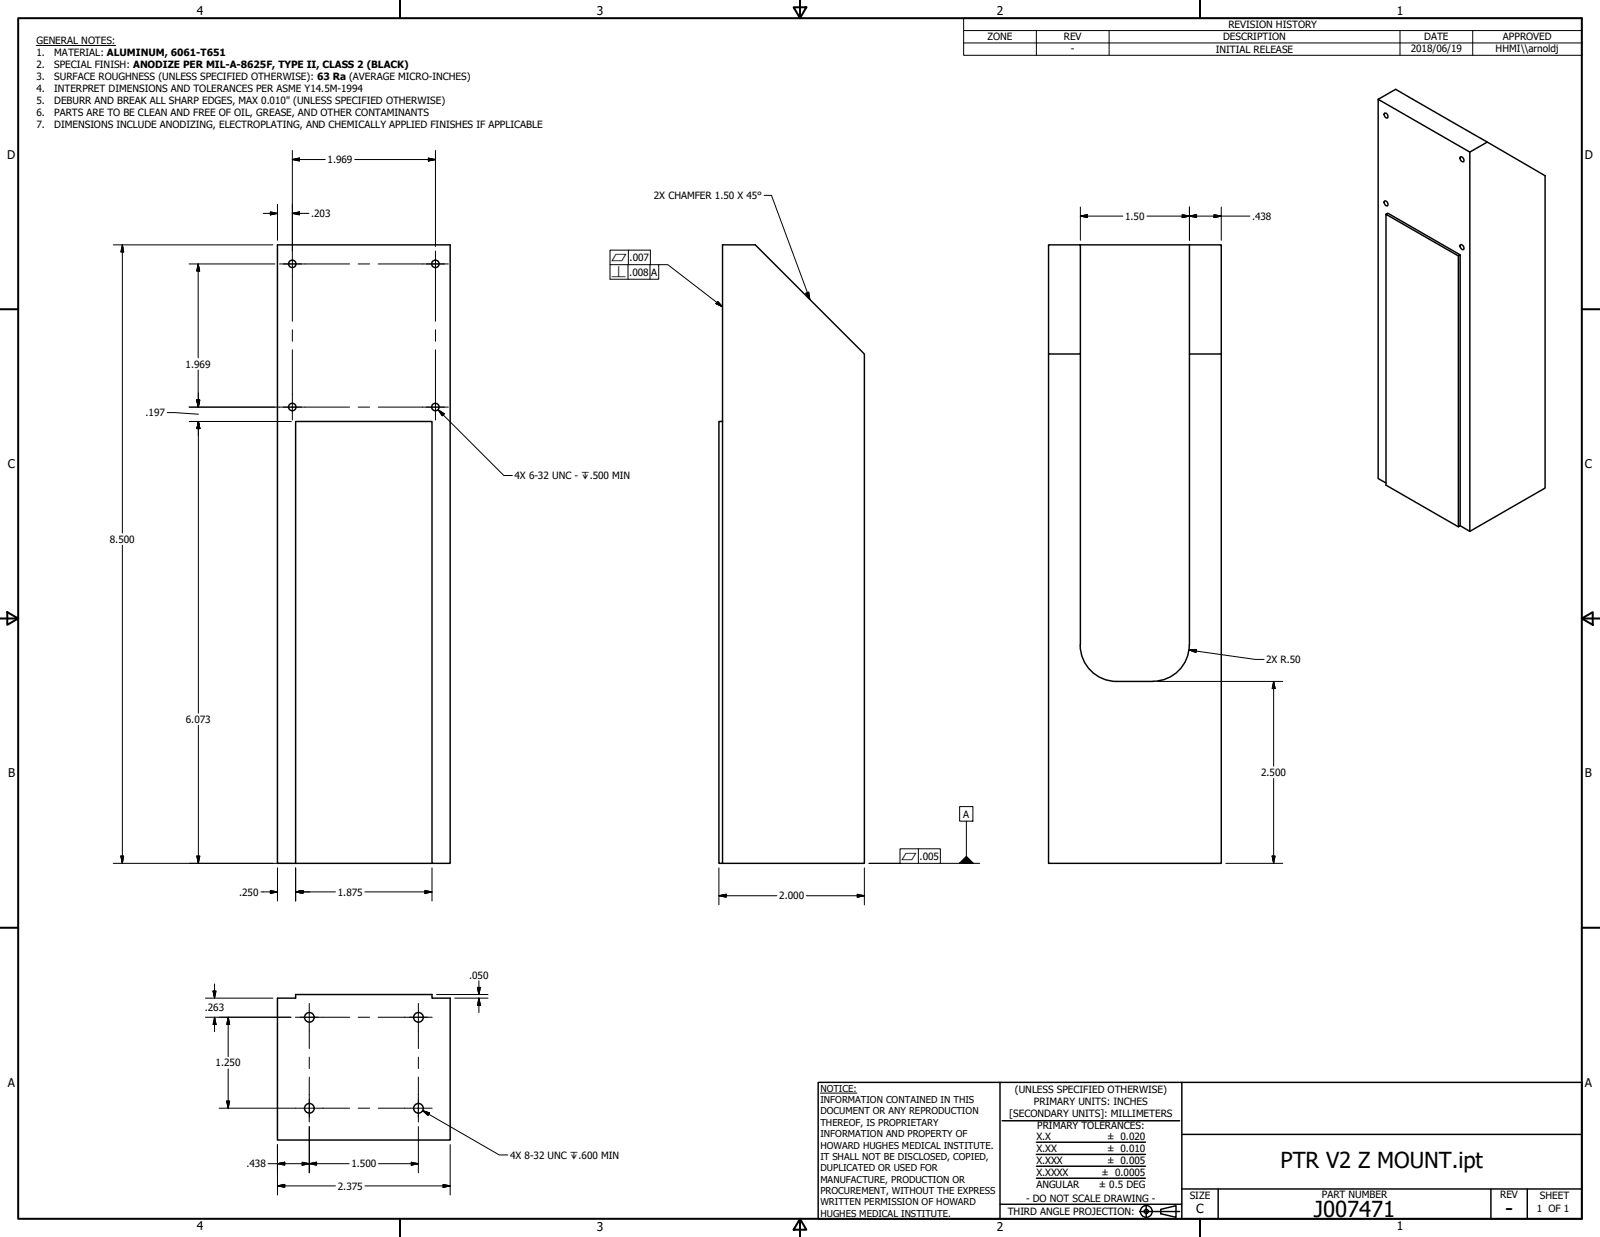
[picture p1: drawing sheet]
<svg xmlns="http://www.w3.org/2000/svg" width="559mm" height="432mm" viewBox="0 0 559 432" stroke-linecap="round" stroke-linejoin="round" font-family="sans-serif">
<!-- layer: Visible (ANSI) -->
<g fill="none" stroke="#000" stroke-width=".51">
<path d="M481.3 34.7l6.1-3.5 52.2 30.1v109.1l-26.3 15.1M481.3 34.7v132.4l2.8 1.5M481.3 34.7l32 18.4M483.5 39.6l.2-.2a1.06 1.06 0 0 1 .9 .7 1.06 1.06 0 0 1-.2 1.1 1.24 1.24 0 0 1-.9-1.6zM510 54.9l.3-.2a1.12 1.12 0 0 1 .7 1.8 1.32 1.32 0 0 1-1-1.6zM513.3 53.1v132.4l-3.3-2M519.4 49.6l-6.1 3.5M483.5 70.2l.2-.1a1.06 1.06 0 0 1 .9 .7 1.06 1.06 0 0 1-.2 1.1 1.24 1.24 0 0 1-.9-1.7zM484.1 74.8l.6-.4 25.3 14.6-.7 .3-25.2-14.5v94.6l25.2 14.5M96.9 85.5h60.3v215.9h-6.3v-154.3h-47.6v154.3h-6.4zM366.2 85.5h11.1v38.1h-11.1zM377.3 85.5h38.1"/>
<path d="M415.4 85.5h11.1v38.1h-11.1M415.4 85.5v139.7M510 89v94.5l-.7 .4v-94.6M510 85.5l.3-.2a1.12 1.12 0 0 1 .7 1.9 1.43 1.43 0 0 1-1-1.7zM366.2 123.6v177.8h60.3v-177.8M377.3 123.6v101.5a12.7 12.7 0 0 0 12.7 12.8l12.7-.1a12.7 12.7 0 0 0 12.7-12.7M252.3 147.1h-1.2v154.3h1.2v-215.9h11.5l38.1 38.1v177.8h-49.6M103.3 301.4h47.6M96.9 348.4h6.4v-1.2h47.6v1.2h6.3v49.6h-60.3z"/>
<circle cx="102.1" cy="92.1" r="1.3"/>
<circle cx="152.1" cy="92.1" r="1.3"/>
<circle cx="102.1" cy="142.1" r="1.3"/>
<circle cx="152.1" cy="142.1" r="1.3"/>
<circle cx="108" cy="355.1" r="1.68"/>
<circle cx="146.1" cy="355.1" r="1.68"/>
<circle cx="108" cy="386.9" r="1.68"/>
<circle cx="146.1" cy="386.9" r="1.68"/>
</g>
<!-- layer: Border (ANSI) -->
<g fill="none" stroke="#000" stroke-width=".7">
<path d="M6.3 6.3h546.1v419.1h-546.1zM139.7 0v6.3M277.2 2.5h4.4l-2.2 3.8zM279.4 0v6.3M419.1 0v6.3M0 107.9h6.3M552.4 107.9h6.4M0 215.9h6.3M2.5 213.7l3.8 2.2-3.8 2.2zM552.4 215.9l3.9-2.2v4.4zM552.4 215.9h6.4M0 323.8h6.3"/>
<path d="M552.4 323.8h6.4M139.7 425.4v6.4M279.4 425.4l2.2 3.9h-4.4zM279.4 425.4v6.4M419.1 425.4v6.4"/>
</g>
<!-- layer: Title (ANSI) -->
<g fill="none" stroke="#000" stroke-width=".51">
<path d="M285.8 377.8h266.6v47.6h-266.6zM349.2 377.8v47.6M412.7 377.8v47.6M350 391.2h62M361.9 398.7h38.1M412.7 396h139.7M361.9 411.3h38.1M361.9 407.1h38.1M361.9 403h38.1M412.7 415h139.7M425.4 415v10.4M520.7 415v10.4"/>
<path d="M533.4 415v10.4M349.2 420.4h63.5M398 422.9h14M400.3 420.6v4.6M405.4 422.1l5.3-1.2v4l-5.3-1.2z"/>
<circle cx="400.3" cy="422.9" r="2.06"/>
<circle cx="400.3" cy="422.9" r=".73"/>
</g>
<path d="M286.5 381.6h12.8" fill="none" stroke="#000" stroke-width=".35"/>
<!-- layer: Symbol (ANSI) -->
<g fill="none" stroke="#000" stroke-width=".35">
<path d="M12.7 15.9h27.7M336.5 10.7v-4.4h215.9v4.4M336.5 15h215.9M361.9 10.7v8.6M387.3 10.7v8.6M488.9 10.7v8.6M514.3 10.7v8.6M552.4 10.7h-215.9v4.3M552.4 10.7v8.6h-215.9v-4.3M266.9 68.2h2.5l13.4 36.3M213 92.4h17.1v5.1h-17.1v-10.2h14.1v5.1M219.3 92.4v5.1"/>
<path d="M219.5 87.3v5.1M227 92.4v5.1M230.1 92.4h3.1l19.1 14.7M250.7 105.2l1.6 1.9-2.2-1.1zM281.5 102.4l.9-.4 .4 2.5zM153 143.1l2.1 1.4-.7 .7zM153 143.1l23 22.9h2.9M314.3 296.3h14.1v5.1h-14.1zM320.7 296.3v5.1M335.2 281.6h4.6v5h-4.6zM337.5 286.6v12.3M303.5 301.4h10.8"/>
<path d="M328.4 301.4h13.7M147.6 387.7l2.4 .8-.5 .9zM147.6 387.7l26.8 15.5h3"/>
</g>
<!-- layer: Center Mark (ANSI) -->
<path d="M98.9 92.1h6.4M148.9 92.1h6.4M98.9 142.1h6.4M148.9 142.1h6.4M104.8 355.1h6.4M142.9 355.1h6.4M108 383.7v6.3M146.1 383.7v6.3" fill="none" stroke="#000" stroke-width=".35"/>
<!-- layer: Centerline (ANSI) -->
<g fill="none" stroke="#000" stroke-width=".35">
<path d="M97.6 92.1h24.5M102.1 87.6v24.5M125.1 92.1h4M132.1 92.1h24.5M152.1 87.6v24.5M102.1 115.1v4M152.1 115.1v4M102.1 122.1v24.5M152.1 122.1v24.5M97.6 142.1h24.5M125.1 142.1h4M132.1 142.1h24.5"/>
<path d="M103.2 355.1h18.9M108 350.3v15.7M125.1 355.1h4M132.1 355.1h18.8M146.1 350.3v15.7M108 369v4M108 376v15.7M146.1 369v4M146.1 376v15.7M103.2 386.8h18.9M125.1 386.8h4M132.1 386.8h18.8"/>
</g>
<!-- layer: Dimension (ANSI) -->
<g fill="none" stroke="#000" stroke-width=".35">
<path d="M102.1 55.7l2.5-.5v1zM102.1 52.5v35.1M102.1 55.7h11.5M123.9 55.7h28.2M149.6 55.2l2.5 .5-2.5 .5zM152.1 52.5v33.5M91.9 74.5h5M94.4 74l2.5 .5-2.5 .5zM96.9 71.3v12.6M102.1 74.5l2.5-.5v1zM102.1 74.5h5.8M377.3 75.4l2.5-.5v1z"/>
<path d="M377.3 75.4h14.9M377.3 72.3v11.6M400.6 75.4h35.9M412.9 74.9l2.5 .5-2.5 .5zM415.4 75.4l2.5-.5v1zM415.4 72.3v11.6M424 74.9l2.5 .5-2.5 .5zM426.5 72.3v11.6M39.6 85.5h55.7M42.7 85.5l.5 2.4h-1zM42.7 85.5v100.6M66 92.1h30"/>
<path d="M69.2 92.1l.5 2.5h-1zM69.2 92.1v32.8M68.7 139.6h1l-.5 2.5zM68.8 139.6h1l-.5 2.5zM69.2 129.2v12.9M58.4 144l10.9 .6M66 142.1h31.6M66.1 147.1h35.6M69.3 147.1l.5 2.5h-1zM69.3 147.1v101.8M42.7 190.3v111.1M404.3 237.9h43.7"/>
<path d="M415.3 226.9l2.5-.1-.1 1zM415.3 226.9l23.1 3.3h3.1M444.8 237.9l.5 2.4h-1zM444.8 237.9v29.6M69.3 253.2v48.2M444.8 271.7v29.7M42.2 298.8h1l-.5 2.6zM68.8 298.8h1l-.5 2.6zM444.3 298.8h1l-.5 2.6zM39.6 301.4h62.1M91.1 311.3h5.8M94.4 310.8l2.5 .5-2.5 .5z"/>
<path d="M96.9 303v11.5M103.3 311.3l2.5-.5v1zM103.3 311.3h13.9M103.3 303v11.5M127.4 311.3h23.5M148.4 310.8l2.5 .5-2.5 .5zM150.9 303v11.5M251.1 312.7l2.5-.5v1zM251.1 312.7h20.2M251.1 303v12.8M281.6 312.7h20.3M299.4 312.2l2.5 .5-2.5 .5z"/>
<path d="M301.9 303v12.8M428.1 301.4h19.9M71.8 348.4h23.5M71.8 355.1h29.8M74.4 345.9h1l-.5 2.5zM74.9 355.1l.5 2.5h-1zM74.9 343.5v4.9M74.9 355.1v5M79.7 355.1l.5 2.5h-1zM79.7 355.1v13.8M152.5 347.2h17.9M158.8 348.4h11.6"/>
<path d="M166.8 344.7h1l-.5 2.5zM167.3 348.4l.5 2.6h-1zM167.3 342.4v4.8M167.3 348.4v5M79.7 373.1v13.7M76.5 386.8h26.7M79.2 384.4h1l-.5 2.4zM96.9 399.5v17.6M108 393.3v16.1M146.1 393.3v16.1M157.2 399.5v17.6M93.6 406.2h28.3"/>
<path d="M96.9 406.2l2.5-.5v1zM96.9 414l2.5-.6v1.1zM96.9 414h20.3M105.5 405.7l2.5 .5-2.5 .5zM108 406.2l2.6-.5v1zM127.4 414h29.8M132.2 406.2h13.9M143.6 405.7l2.5 .5-2.5 .5zM154.7 413.4l2.5 .6-2.5 .5z"/>
</g>
<g fill="#000" stroke="#000" stroke-width=".35">
<path d="M102.1 55.7l2.5-.5zM102.1 55.7l2.5-.5v1zM149.6 56.2l2.5-.5zM149.6 55.2l2.5 .5-2.5 .5zM94.4 75l2.5-.5zM94.4 74l2.5 .5-2.5 .5zM102.1 74.5l2.5-.5zM102.1 74.5l2.5-.5v1zM377.3 75.4l2.5-.5zM377.3 75.4l2.5-.5v1zM412.9 75.9l2.5-.5zM412.9 74.9l2.5 .5-2.5 .5z"/>
<path d="M415.4 75.4l2.5-.5zM415.4 75.4l2.5-.5v1zM424 75.9l2.5-.5zM424 74.9l2.5 .5-2.5 .5zM42.7 85.5l.5 2.4zM42.7 85.5l.5 2.4h-1zM69.2 92.1l.5 2.5zM69.2 92.1l.5 2.5h-1zM68.7 139.6l.5 2.5zM68.7 139.6h1l-.5 2.5zM68.8 139.6l.5 2.5zM68.8 139.6h1l-.5 2.5z"/>
<path d="M69.3 147.1l.5 2.5zM69.3 147.1l.5 2.5h-1zM415.3 226.9l2.5-.1zM415.3 226.9l2.5-.1-.1 1zM444.8 237.9l.5 2.4zM444.8 237.9l.5 2.4h-1zM42.2 298.8l.5 2.6zM42.2 298.8h1l-.5 2.6zM68.8 298.8l.5 2.6zM68.8 298.8h1l-.5 2.6zM444.3 298.8l.5 2.6zM444.3 298.8h1l-.5 2.6z"/>
<path d="M94.4 311.8l2.5-.5zM94.4 310.8l2.5 .5-2.5 .5zM103.3 311.3l2.5-.5zM103.3 311.3l2.5-.5v1zM148.4 311.8l2.5-.5zM148.4 310.8l2.5 .5-2.5 .5zM251.1 312.7l2.5-.5zM251.1 312.7l2.5-.5v1zM299.4 313.2l2.5-.5zM299.4 312.2l2.5 .5-2.5 .5zM74.4 345.9l.5 2.5zM74.4 345.9h1l-.5 2.5z"/>
<path d="M74.9 355.1l.5 2.5zM74.9 355.1l.5 2.5h-1zM79.7 355.1l.5 2.5zM79.7 355.1l.5 2.5h-1zM166.8 344.7l.5 2.5zM166.8 344.7h1l-.5 2.5zM167.3 348.4l.5 2.6zM167.3 348.4l.5 2.6h-1zM79.2 384.4l.5 2.4zM79.2 384.4h1l-.5 2.4zM96.9 406.2l2.5-.5zM96.9 406.2l2.5-.5v1z"/>
<path d="M96.9 414l2.5-.6zM96.9 414l2.5-.6v1.1zM105.5 406.7l2.5-.5zM105.5 405.7l2.5 .5-2.5 .5zM108 406.2l2.6-.5zM108 406.2l2.6-.5v1zM143.6 406.7l2.5-.5zM143.6 405.7l2.5 .5-2.5 .5zM154.7 414.5l2.5-.5zM154.7 413.4l2.5 .6-2.5 .5z"/>
</g>
<!-- layer: Symbol (ANSI) -->
<path d="M250.1 106l2.2 1.1zM250.7 105.2l1.6 1.9-2.2-1.1zM281.5 102.4l1.3 2.1zM281.5 102.4l.9-.4 .4 2.5zM153 143.1l2.1 1.4zM153 143.1l2.1 1.4-.7 .7zM335 301.4h5zM335 301.4l2.5-2.5 2.5 2.5zM147.6 387.7l2.4 .8zM147.6 387.7l2.4 .8-.5 .9z" fill="#000" stroke="#000" stroke-width=".35"/>
<g font-size="7.7">
<text x="447.2" y="407.6">PTR V2 Z MOUNT.ipt</text>
<text x="458.9" y="424.8">J007471</text>
<text x="525.7" y="424.4">-</text>
</g>
<text font-size="4.4" x="417.8" y="423.5">C</text>
<g font-size="4.2">
<text x="68.7" y="5.3">4</text>
<text x="208.4" y="5.3">3</text>
<text x="348.1" y="5.3">2</text>
<text x="487.8" y="5.3">1</text>
<text x="2.5" y="55.5">D</text>
<text x="553.5" y="55.5">D</text>
<text x="2.8" y="163.4">C</text>
<text x="553.5" y="163.4">C</text>
<text x="2.9" y="271.4">B</text>
<text x="553.5" y="271.4">B</text>
<text x="2.8" y="379.3">A</text>
<text x="553.5" y="379.3">A</text>
<text x="68.7" y="429.5">4</text>
<text x="208.4" y="429.6">3</text>
<text x="348.1" y="429.6">2</text>
<text x="487.8" y="429.5">1</text>
</g>
<g font-size="3.5">
<text x="429" y="9.8">REVISION HISTORY</text>
<text x="12.7" y="15.3">GENERAL NOTES:</text>
<text x="344.9" y="14.1">ZONE</text>
<text x="371.5" y="14.1">REV</text>
<text x="427.2" y="14.1">DESCRIPTION</text>
<text x="497.4" y="14.1">DATE</text>
<text x="524.9" y="14.1">APPROVED</text>
<text x="12.7" y="19.5">1.</text>
<text x="12.7" y="23.7">2.</text>
<text x="18.9" y="19.5">MATERIAL: ALUMINUM, 6061-T651</text>
<text x="18.9" y="23.7">SPECIAL FINISH: ANODIZE PER MIL-A-8625F, TYPE II, CLASS 2 (BLACK)</text>
<text x="374" y="18.3">-</text>
<text x="424.6" y="18.4">INITIAL RELEASE</text>
<text x="492.7" y="18.2">2018/06/19</text>
<text x="522.4" y="18.1">HHMI\\arnoldj</text>
<text x="12.7" y="27.8">3.</text>
<text x="18.9" y="27.8">SURFACE ROUGHNESS (UNLESS SPECIFIED OTHERWISE): 63 Ra (AVERAGE MICRO-INCHES)</text>
<text x="12.7" y="32">4.</text>
<text x="18.9" y="32">INTERPRET DIMENSIONS AND TOLERANCES PER ASME Y14.5M-1994</text>
<text x="12.7" y="36.2">5.</text>
<text x="12.7" y="40.4">6.</text>
<text x="18.9" y="36.2">DEBURR AND BREAK ALL SHARP EDGES, MAX 0.010&quot; (UNLESS SPECIFIED OTHERWISE)</text>
<text x="18.9" y="40.4">PARTS ARE TO BE CLEAN AND FREE OF OIL, GREASE, AND OTHER CONTAMINANTS</text>
<text x="12.7" y="44.6">7.</text>
<text x="18.9" y="44.6">DIMENSIONS INCLUDE ANODIZING, ELECTROPLATING, AND CHEMICALLY APPLIED FINISHES IF APPLICABLE</text>
<text x="114.4" y="57">1.969</text>
<text x="228.3" y="69.5">2X CHAMFER 1.50 X 45°</text>
<text x="108.6" y="75.8">.203</text>
<text x="392.9" y="76.7">1.50</text>
<text x="437.3" y="76.7">.438</text>
<text x="219.9" y="91.1">.007</text>
<text x="219.8" y="96.2">.008</text>
<text x="227.5" y="96.2">A</text>
<text x="64.8" y="128.3">1.969</text>
<text x="50.8" y="145.3">.197</text>
<text x="179.7" y="167.3">4X 6-32 UNC - ↧.500 MIN</text>
<text x="38.4" y="189.4">8.500</text>
<text x="442.2" y="231.5">2X R.50</text>
<text x="64.9" y="252.3">6.073</text>
<text x="440.4" y="270.9">2.500</text>
<text x="336.4" y="285.4">A</text>
<text x="321.2" y="300.1">.005</text>
<text x="83.6" y="312.6">.250</text>
<text x="118" y="312.6">1.875</text>
<text x="272.2" y="313.9">2.000</text>
<text x="163.8" y="341.6">.050</text>
<text x="71.5" y="353.1">.263</text>
<text x="75.3" y="372.2">1.250</text>
<text x="354.5" y="381.6">(UNLESS SPECIFIED OTHERWISE)</text>
<text x="352.5" y="390">[SECONDARY UNITS]: MILLIMETERS</text>
<text x="361.1" y="385.8">PRIMARY UNITS: INCHES</text>
<text x="362.3" y="394.1">PRIMARY TOLERANCES:</text>
<text x="361.9" y="397.9">X.X</text>
<text x="386.7" y="398">± 0.020</text>
<text x="86" y="407.5">.438</text>
<text x="122.7" y="407.5">1.500</text>
<text x="178.2" y="404.4">4X 8-32 UNC ↧.600 MIN</text>
<text x="361.9" y="402.1">X.XX</text>
<text x="361.9" y="406.3">X.XXX</text>
<text x="386.7" y="402.1">± 0.010</text>
<text x="386.7" y="406.3">± 0.005</text>
<text x="361.9" y="410.5">X.XXXX</text>
<text x="384.7" y="410.5">± 0.0005</text>
<text x="118" y="415.2">2.375</text>
<text x="358.4" y="419.7">- DO NOT SCALE DRAWING -</text>
<text x="361.9" y="414.6">ANGULAR</text>
<text x="383.8" y="414.7">± 0.5 DEG</text>
<text x="415.5" y="418.4">SIZE</text>
<text x="461.6" y="418.3">PART NUMBER</text>
<text x="523.9" y="418.3">REV</text>
<text x="537.8" y="418.4">SHEET</text>
<text x="352" y="424.2">THIRD ANGLE PROJECTION:</text>
<text x="536.7" y="423.2">1 OF 1</text>
</g>
<g font-size="3.3">
<text x="213.5" y="91.1">⏥</text>
<text x="213.5" y="96.8">⟂</text>
<text x="314.8" y="300">⏥</text>
<text x="286.5" y="381.1">NOTICE:</text>
<text x="286.5" y="385">INFORMATION CONTAINED IN THIS</text>
<text x="286.5" y="389">DOCUMENT OR ANY REPRODUCTION</text>
<text x="286.5" y="392.9">THEREOF, IS PROPRIETARY</text>
<text x="286.5" y="396.9">INFORMATION AND PROPERTY OF</text>
<text x="286.5" y="400.9">HOWARD HUGHES MEDICAL INSTITUTE.</text>
<text x="286.5" y="404.9">IT SHALL NOT BE DISCLOSED, COPIED,</text>
<text x="286.5" y="408.9">DUPLICATED OR USED FOR</text>
<text x="286.5" y="412.8">MANUFACTURE, PRODUCTION OR</text>
<text x="286.5" y="416.8">PROCUREMENT, WITHOUT THE EXPRESS</text>
<text x="286.5" y="420.8">WRITTEN PERMISSION OF HOWARD</text>
<text x="286.5" y="424.8">HUGHES MEDICAL INSTITUTE.</text>
</g>
</svg>
